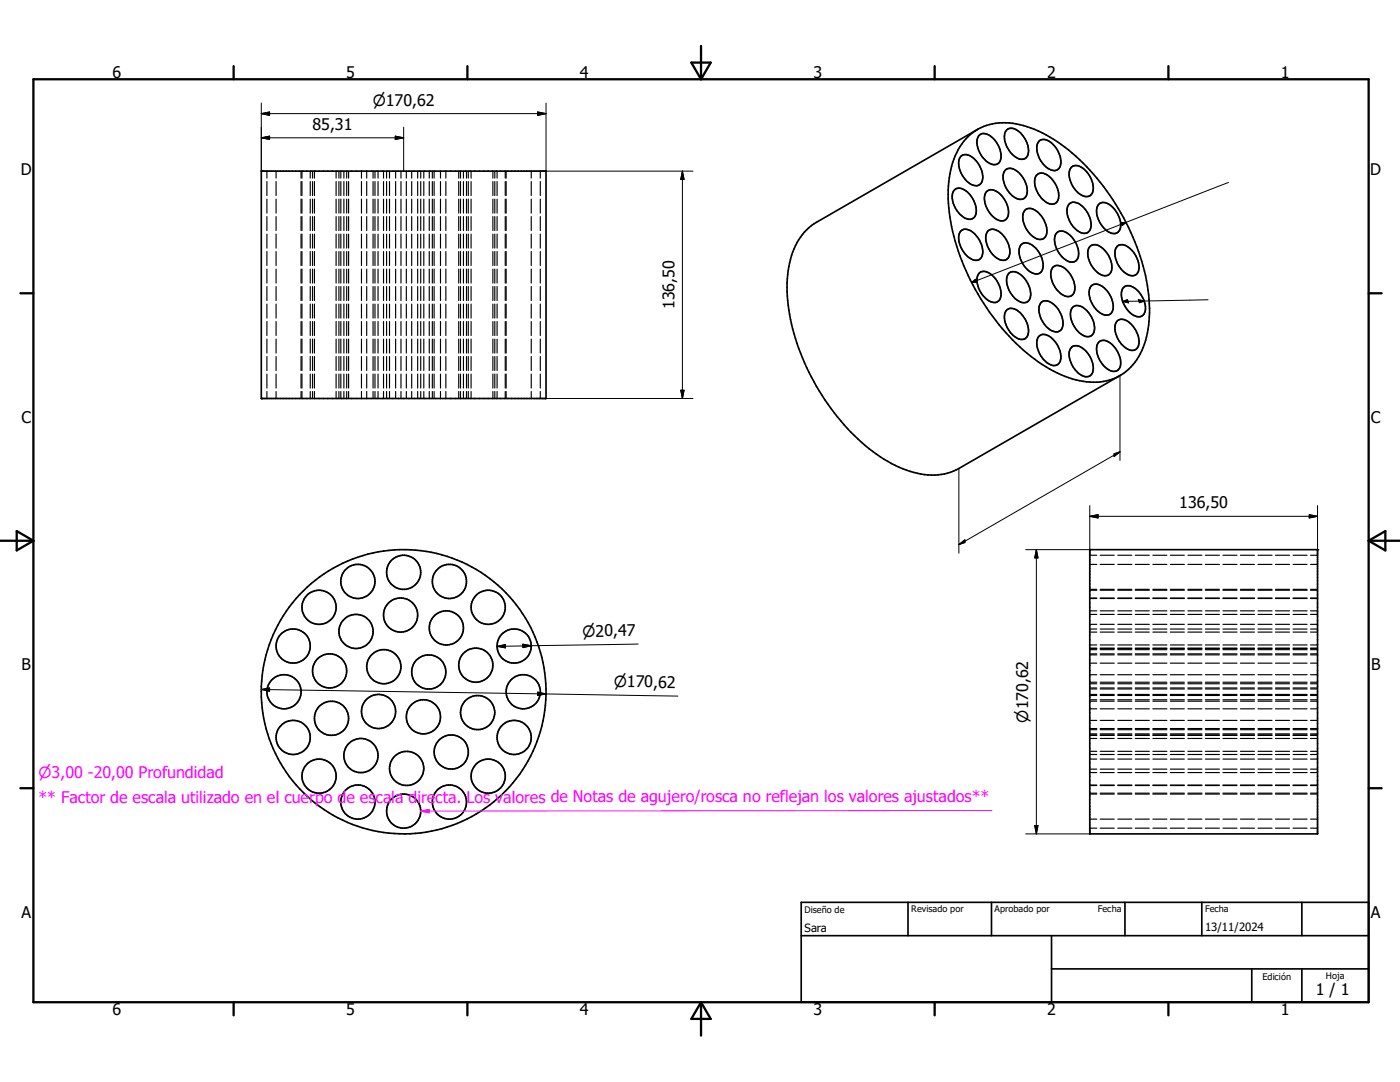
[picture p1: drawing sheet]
<svg xmlns="http://www.w3.org/2000/svg" width="279mm" height="216mm" viewBox="0 0 279 216" stroke-linecap="round" stroke-linejoin="round" font-family="sans-serif">
<g fill="none" stroke="#000" stroke-width=".33">
<path d="M52.1 34.1h56.9v45.4h-56.9zM190.5 37.9a2.07 2.07 0 0 1 2.8 .7 4.5 4.5 0 0 1 1.3 4.5 1.57 1.57 0 0 1-2.5 .1 4.6 4.6 0 0 1-1.9-5zM191.8 31.2a2.11 2.11 0 0 1 2.8 .7 4.2 4.2 0 0 1 1.2 4.7 1.84 1.84 0 0 1-2.7-.3 4.6 4.6 0 0 1-1.6-4.8zM193.2 27.3a11 11 0 0 1 11.1-2.2 30 30 0 0 1 13.9 9.7 45.9 45.9 0 0 1 11 24 19 19 0 0 1-2.7 13.5 10.4 10.4 0 0 1-11 3.7 28.6 28.6 0 0 1-14.8-9.6 46.1 46.1 0 0 1-11.2-24 20.2 20.2 0 0 1 2.1-13.1zM195.1 25.8l-32.2 18.6a12.2 12.2 0 0 0-5.5 8.8 34.1 34.1 0 0 0 3.2 19.2 42.8 42.8 0 0 0 16.6 19.7 16.1 16.1 0 0 0 11.9 2.3l2.3-.9 32.1-18.6M195.3 27.1a1.57 1.57 0 0 1 2.2-.1 4.8 4.8 0 0 1 2.1 5.2 1.61 1.61 0 0 1-2.6 .1 5 5 0 0 1-1.9-4.8zM196.8 38.3a1.84 1.84 0 0 1 2.7 .4 4.7 4.7 0 0 1 1.6 4.7 1.58 1.58 0 0 1-2.6 .1 5.1 5.1 0 0 1-1.9-4.7zM200.7 33.9a2.11 2.11 0 0 1 2.8 .7 4.5 4.5 0 0 1 1.3 4.5 1.63 1.63 0 0 1-2.6 .1 4.6 4.6 0 0 1-1.8-5zM200.9 25.9a2.12 2.12 0 0 1 2.9 .7 4.2 4.2 0 0 1 1.1 4.7 1.63 1.63 0 0 1-2.4-.1 4.8 4.8 0 0 1-1.8-4.9zM206.8 35a1.81 1.81 0 0 1 2.7 .3 4.7 4.7 0 0 1 1.6 4.8 1.59 1.59 0 0 1-2.6 .1 4.8 4.8 0 0 1-1.8-5zM207.4 28.1a2.11 2.11 0 0 1 2.8 .8 4.5 4.5 0 0 1 1.3 4.5 1.47 1.47 0 0 1-2.3 .2 4.8 4.8 0 0 1-2.1-5.1zM213.8 33.3a2.11 2.11 0 0 1 2.9 .8 4.5 4.5 0 0 1 1.3 4.5 1.63 1.63 0 0 1-2.6 0 4.9 4.9 0 0 1-1.9-4.7z"/>
<path d="M191.8 46.1a2.13 2.13 0 0 1 2.8 .7 4.2 4.2 0 0 1 1.2 4.7 1.7 1.7 0 0 1-2.5-.1 4.8 4.8 0 0 1-1.8-5zM195.5 54.5a2.11 2.11 0 0 1 2.8 .7 4.7 4.7 0 0 1 1.3 4.5 1.48 1.48 0 0 1-2.4 .3 5 5 0 0 1-2.1-5zM197.2 46.1a1.9 1.9 0 0 1 2.6 .4 4.7 4.7 0 0 1 1.5 4.8 1.61 1.61 0 0 1-2.6 .1 4.7 4.7 0 0 1-1.7-5zM201.4 54.5a2.11 2.11 0 0 1 2.8 .7 4.2 4.2 0 0 1 1.2 4.7 1.66 1.66 0 0 1-2.5-.1 4.7 4.7 0 0 1-1.8-4.9zM203.9 48.8a2.13 2.13 0 0 1 2.8 .7 4.5 4.5 0 0 1 1.3 4.5 1.61 1.61 0 0 1-2.6 .1 4.8 4.8 0 0 1-1.8-5zM204.6 41.9a2.07 2.07 0 0 1 2.8 .7 4.5 4.5 0 0 1 1.3 4.5 1.61 1.61 0 0 1-2.6 .1 4.6 4.6 0 0 1-1.8-4.9zM210.2 53.3a1.81 1.81 0 0 1 2.3 .2 4.6 4.6 0 0 1 1.8 5 1.61 1.61 0 0 1-2.6 .1 5 5 0 0 1-1.9-4.7zM210.9 46.4a2.07 2.07 0 0 1 2.8 .7 4.5 4.5 0 0 1 1.3 4.5 1.6 1.6 0 0 1-2.5 .1 4.6 4.6 0 0 1-1.8-4.9zM213.4 40.7a2.13 2.13 0 0 1 2.8 .7 4.2 4.2 0 0 1 1.2 4.7 1.66 1.66 0 0 1-2.5-.1 4.8 4.8 0 0 1-1.7-5zM217.6 49.1a2.07 2.07 0 0 1 2.8 .8 4.5 4.5 0 0 1 1.3 4.5 1.61 1.61 0 0 1-2.6 0 4.7 4.7 0 0 1-1.8-4.9zM217.8 57a2.07 2.07 0 0 1 2.8 .7 4.5 4.5 0 0 1 1.3 4.5 1.61 1.61 0 0 1-2.5 .1 4.7 4.7 0 0 1-1.8-4.9zM219.3 40.7a1.89 1.89 0 0 1 2.6 .5 4.6 4.6 0 0 1 1.5 4.7 1.59 1.59 0 0 1-2.5 .1 4.8 4.8 0 0 1-1.8-4.9z"/>
<path d="M223 49.1a2.1 2.1 0 0 1 2.8 .8 4.2 4.2 0 0 1 1.2 4.6 1.63 1.63 0 0 1-2.5-.1 4.7 4.7 0 0 1-1.8-4.9zM224.1 57.5a1.84 1.84 0 0 1 2.7 .3 4.6 4.6 0 0 1 1.6 4.7 1.45 1.45 0 0 1-2.3 .3 4.9 4.9 0 0 1-2.1-5.1zM200.9 61.8a2.12 2.12 0 0 1 2.9 .8 4.2 4.2 0 0 1 1.1 4.7 1.67 1.67 0 0 1-2.4-.1 4.8 4.8 0 0 1-1.8-5zM207.4 67.1a2.06 2.06 0 0 1 2.8 .7 4.2 4.2 0 0 1 1.2 4.7 1.7 1.7 0 0 1-2.5-.1 4.7 4.7 0 0 1-1.8-5zM207.8 60.3a2.11 2.11 0 0 1 2.8 .8 4.5 4.5 0 0 1 1.3 4.5 1.6 1.6 0 0 1-2.6 0 4.6 4.6 0 0 1-1.7-4.9zM213.8 69.3a2.13 2.13 0 0 1 2.9 .7 4.2 4.2 0 0 1 1.1 4.7 1.66 1.66 0 0 1-2.4-.1 4.9 4.9 0 0 1-1.9-4.7zM214.1 61.3a1.9 1.9 0 0 1 2.6 .5 4.2 4.2 0 0 1 1.4 4.9 1.63 1.63 0 0 1-2.4-.1 4.6 4.6 0 0 1-1.9-5zM219.3 68.2a2.07 2.07 0 0 1 2.8 .8 4.5 4.5 0 0 1 1.3 4.4 1.61 1.61 0 0 1-2.5 .1 4.7 4.7 0 0 1-1.8-4.9zM223 64a2.06 2.06 0 0 1 2.8 .7 4.2 4.2 0 0 1 1.2 4.7 1.67 1.67 0 0 1-2.5-.1 4.8 4.8 0 0 1-1.8-4.9zM217.5 109.7h45.4v56.7h-45.4zM159.9 186.7h113.2M159.9 180.1h113.2v19.9h-113.2z"/>
<path d="M181.2 180.1v6.6M197.9 180.1v6.6M209.9 193.3h63.2M209.9 186.7v13.3M224.5 180.1v6.6M239.8 180.1v6.6M249.8 193.3v6.7M259.8 180.1v6.6M259.8 193.3v6.7"/>
<circle cx="71.4" cy="116" r="3.4"/>
<circle cx="80.6" cy="114.2" r="3.4"/>
<circle cx="89.7" cy="116" r="3.4"/>
<circle cx="56.7" cy="138" r="3.4"/>
<circle cx="58.5" cy="128.9" r="3.4"/>
<circle cx="63.7" cy="121.2" r="3.4"/>
<circle cx="65.8" cy="133.9" r="3.4"/>
<circle cx="71.1" cy="126" r="3.4"/>
<circle cx="76.6" cy="133" r="3.4"/>
<circle cx="80" cy="122.7" r="3.4"/>
<circle cx="80.5" cy="138" r="28.4"/>
<circle cx="85.6" cy="134.1" r="3.4"/>
<circle cx="89.1" cy="125.3" r="3.4"/>
<circle cx="95" cy="132.7" r="3.4"/>
<circle cx="97.4" cy="121.2" r="3.4"/>
<circle cx="102.6" cy="128.9" r="3.4"/>
<circle cx="104.4" cy="138" r="3.4"/>
<circle cx="58.5" cy="147.1" r="3.4"/>
<circle cx="63.7" cy="154.9" r="3.4"/>
<circle cx="66.2" cy="143.3" r="3.4"/>
<circle cx="72" cy="150.8" r="3.4"/>
<circle cx="75.6" cy="142" r="3.4"/>
<circle cx="81.2" cy="153.3" r="3.4"/>
<circle cx="84.5" cy="143" r="3.4"/>
<circle cx="90" cy="150.1" r="3.4"/>
<circle cx="95.3" cy="142.2" r="3.4"/>
<circle cx="97.4" cy="154.9" r="3.4"/>
<circle cx="102.6" cy="147.2" r="3.4"/>
<circle cx="71.4" cy="160" r="3.4"/>
<circle cx="80.6" cy="161.8" r="3.4"/>
<circle cx="89.7" cy="160" r="3.4"/>
</g>
<g fill="#000">
<circle cx="52.1" cy="34.1" r=".17"/>
<circle cx="52.1" cy="79.5" r=".17"/>
<circle cx="217.5" cy="109.7" r=".17"/>
<circle cx="262.9" cy="109.7" r=".17"/>
</g>
<g fill="none" stroke="#000" stroke-width=".23">
<path d="M53.3 34.1v1.4M53.3 36.2v2.8M53.3 39.7v2.8M55.1 34.1v1.4M55.1 36.2v2.8M55.1 39.7v2.8M60.1 34.1v1.4M60.1 36.2v2.8M60.1 39.7v2.8M60.3 34.1v1.4M60.3 36.2v2.8M60.3 39.7v2.8"/>
<path d="M61.9 34.1v1.4M61.9 36.2v2.8M61.9 39.7v2.8M62.4 34.1v1.4M62.4 36.2v2.8M62.4 39.7v2.8M62.8 34.1v1.4M62.8 36.2v2.8M62.8 39.7v2.8M67.1 34.1v1.4M67.1 36.2v2.8M67.1 39.7v2.8"/>
<path d="M67.6 34.1v1.4M67.6 36.2v2.8M67.6 39.7v2.8M68 34.1v1.4M68 36.2v2.8M68 39.7v2.8M68.6 34.1v1.4M68.6 36.2v2.8M68.6 39.7v2.8M69.2 34.1v1.4M69.2 36.2v2.8M69.2 39.7v2.8"/>
<path d="M69.6 34.1v1.4M69.6 36.2v2.8M69.6 39.7v2.8M72.1 34.1v1.4M72.1 36.2v2.8M72.1 39.7v2.8M73.2 34.1v1.4M73.2 36.2v2.8M73.2 39.7v2.8M74.5 34.1v1.4M74.5 36.2v2.8M74.5 39.7v2.8"/>
<path d="M74.8 34.1v1.4M74.8 36.2v2.8M74.8 39.7v2.8M75.4 34.1v1.4M75.4 36.2v2.8M75.4 39.7v2.8M76.5 34.1v1.4M76.5 36.2v2.8M76.5 39.7v2.8M77.1 34.1v1.4M77.1 36.2v2.8M77.1 39.7v2.8"/>
<path d="M77.7 34.1v1.4M77.7 36.2v2.8M77.7 39.7v2.8M79 34.1v1.4M79 36.2v2.8M79 39.7v2.8M80 34.1v1.4M80 36.2v2.8M80 39.7v2.8M81.1 34.1v1.4M81.1 36.2v2.8M81.1 39.7v2.8"/>
<path d="M82.2 34.1v1.4M82.2 36.2v2.8M82.2 39.7v2.8M83.4 34.1v1.4M83.4 36.2v2.8M83.4 39.7v2.8M84 34.1v1.4M84 36.2v2.8M84 39.7v2.8M84.6 34.1v1.4M84.6 36.2v2.8M84.6 39.7v2.8"/>
<path d="M85.7 34.1v1.4M85.7 36.2v2.8M85.7 39.7v2.8M86.3 34.1v1.4M86.3 36.2v2.8M86.3 39.7v2.8M86.6 34.1v1.4M86.6 36.2v2.8M86.6 39.7v2.8M87.9 34.1v1.4M87.9 36.2v2.8M87.9 39.7v2.8"/>
<path d="M89 34.1v1.4M89 36.2v2.8M89 39.7v2.8M91.5 34.1v1.4M91.5 36.2v2.8M91.5 39.7v2.8M91.9 34.1v1.4M91.9 36.2v2.8M91.9 39.7v2.8M92.5 34.1v1.4M92.5 36.2v2.8M92.5 39.7v2.8"/>
<path d="M93.1 34.1v1.4M93.1 36.2v2.8M93.1 39.7v2.8M93.5 34.1v1.4M93.5 36.2v2.8M93.5 39.7v2.8M94 34.1v1.4M94 36.2v2.8M94 39.7v2.8M98.4 34.1v1.4M98.4 36.2v2.8M98.4 39.7v2.8"/>
<path d="M98.7 34.1v1.4M98.7 36.2v2.8M98.7 39.7v2.8M99.2 34.1v1.4M99.2 36.2v2.8M99.2 39.7v2.8M100.8 34.1v1.4M100.8 36.2v2.8M100.8 39.7v2.8M101 34.1v1.4M101 36.2v2.8M101 39.7v2.8"/>
<path d="M106 34.1v1.4M106 36.2v2.8M106 39.7v2.8M107.8 34.1v1.4M107.8 36.2v2.8M107.8 39.7v2.8M53.3 43.2v2.8M53.3 46.7v2.8M53.3 50.2v2.8M53.3 53.7v2.8M53.3 57.2v2.8M55.1 43.2v2.8"/>
<path d="M55.1 46.7v2.8M55.1 50.2v2.8M55.1 53.7v2.8M55.1 57.2v2.8M60.1 43.2v2.8M60.1 46.7v2.8M60.1 50.2v2.8M60.1 53.7v2.8M60.1 57.2v2.8M60.3 43.2v2.8M60.3 46.7v2.8M60.3 50.2v2.8"/>
<path d="M60.3 53.7v2.8M60.3 57.2v2.8M61.9 43.2v2.8M61.9 46.7v2.8M61.9 50.2v2.8M61.9 53.7v2.8M61.9 57.2v2.8M62.4 43.2v2.8M62.4 46.7v2.8M62.4 50.2v2.8M62.4 53.7v2.8M62.4 57.2v2.8"/>
<path d="M62.8 43.2v2.8M62.8 46.7v2.8M62.8 50.2v2.8M62.8 53.7v2.8M62.8 57.2v2.8M67.1 43.2v2.8M67.1 46.7v2.8M67.1 50.2v2.8M67.1 53.7v2.8M67.1 57.2v2.8M67.6 43.2v2.8M67.6 46.7v2.8"/>
<path d="M67.6 50.2v2.8M67.6 53.7v2.8M67.6 57.2v2.8M68 43.2v2.8M68 46.7v2.8M68 50.2v2.8M68 53.7v2.8M68 57.2v2.8M68.6 43.2v2.8M68.6 46.7v2.8M68.6 50.2v2.8M68.6 53.7v2.8"/>
<path d="M68.6 57.2v2.8M69.2 43.2v2.8M69.2 46.7v2.8M69.2 50.2v2.8M69.2 53.7v2.8M69.2 57.2v2.8M69.6 43.2v2.8M69.6 46.7v2.8M69.6 50.2v2.8M69.6 53.7v2.8M69.6 57.2v2.8M72.1 43.2v2.8"/>
<path d="M72.1 46.7v2.8M72.1 50.2v2.8M72.1 53.7v2.8M72.1 57.2v2.8M73.2 43.2v2.8M73.2 46.7v2.8M73.2 50.2v2.8M73.2 53.7v2.8M73.2 57.2v2.8M74.5 43.2v2.8M74.5 46.7v2.8M74.5 50.2v2.8"/>
<path d="M74.5 53.7v2.8M74.5 57.2v2.8M74.8 43.2v2.8M74.8 46.7v2.8M74.8 50.2v2.8M74.8 53.7v2.8M74.8 57.2v2.8M75.4 43.2v2.8M75.4 46.7v2.8M75.4 50.2v2.8M75.4 53.7v2.8M75.4 57.2v2.8"/>
<path d="M76.5 43.2v2.8M76.5 46.7v2.8M76.5 50.2v2.8M76.5 53.7v2.8M76.5 57.2v2.8M77.1 43.2v2.8M77.1 46.7v2.8M77.1 50.2v2.8M77.1 53.7v2.8M77.1 57.2v2.8M77.7 43.2v2.8M77.7 46.7v2.8"/>
<path d="M77.7 50.2v2.8M77.7 53.7v2.8M77.7 57.2v2.8M79 43.2v2.8M79 46.7v2.8M79 50.2v2.8M79 53.7v2.8M79 57.2v2.8M80 43.2v2.8M80 46.7v2.8M80 50.2v2.8M80 53.7v2.8"/>
<path d="M80 57.2v2.8M81.1 43.2v2.8M81.1 46.7v2.8M81.1 50.2v2.8M81.1 53.7v2.8M81.1 57.2v2.8M82.2 43.2v2.8M82.2 46.7v2.8M82.2 50.2v2.8M82.2 53.7v2.8M82.2 57.2v2.8M83.4 43.2v2.8"/>
<path d="M83.4 46.7v2.8M83.4 50.2v2.8M83.4 53.7v2.8M83.4 57.2v2.8M84 43.2v2.8M84 46.7v2.8M84 50.2v2.8M84 53.7v2.8M84 57.2v2.8M84.6 43.2v2.8M84.6 46.7v2.8M84.6 50.2v2.8"/>
<path d="M84.6 53.7v2.8M84.6 57.2v2.8M85.7 43.2v2.8M85.7 46.7v2.8M85.7 50.2v2.8M85.7 53.7v2.8M85.7 57.2v2.8M86.3 43.2v2.8M86.3 46.7v2.8M86.3 50.2v2.8M86.3 53.7v2.8M86.3 57.2v2.8"/>
<path d="M86.6 43.2v2.8M86.6 46.7v2.8M86.6 50.2v2.8M86.6 53.7v2.8M86.6 57.2v2.8M87.9 43.2v2.8M87.9 46.7v2.8M87.9 50.2v2.8M87.9 53.7v2.8M87.9 57.2v2.8M89 43.2v2.8M89 46.7v2.8"/>
<path d="M89 50.2v2.8M89 53.7v2.8M89 57.2v2.8M91.5 43.2v2.8M91.5 46.7v2.8M91.5 50.2v2.8M91.5 53.7v2.8M91.5 57.2v2.8M91.9 43.2v2.8M91.9 46.7v2.8M91.9 50.2v2.8M91.9 53.7v2.8"/>
<path d="M91.9 57.2v2.8M92.5 43.2v2.8M92.5 46.7v2.8M92.5 50.2v2.8M92.5 53.7v2.8M92.5 57.2v2.8M93.1 43.2v2.8M93.1 46.7v2.8M93.1 50.2v2.8M93.1 53.7v2.8M93.1 57.2v2.8M93.5 43.2v2.8"/>
<path d="M93.5 46.7v2.8M93.5 50.2v2.8M93.5 53.7v2.8M93.5 57.2v2.8M94 43.2v2.8M94 46.7v2.8M94 50.2v2.8M94 53.7v2.8M94 57.2v2.8M98.4 43.2v2.8M98.4 46.7v2.8M98.4 50.2v2.8"/>
<path d="M98.4 53.7v2.8M98.4 57.2v2.8M98.7 43.2v2.8M98.7 46.7v2.8M98.7 50.2v2.8M98.7 53.7v2.8M98.7 57.2v2.8M99.2 43.2v2.8M99.2 46.7v2.8M99.2 50.2v2.8M99.2 53.7v2.8M99.2 57.2v2.8"/>
<path d="M100.8 43.2v2.8M100.8 46.7v2.8M100.8 50.2v2.8M100.8 53.7v2.8M100.8 57.2v2.8M101 43.2v2.8M101 46.7v2.8M101 50.2v2.8M101 53.7v2.8M101 57.2v2.8M106 43.2v2.8M106 46.7v2.8"/>
<path d="M106 50.2v2.8M106 53.7v2.8M106 57.2v2.8M107.8 43.2v2.8M107.8 46.7v2.8M107.8 50.2v2.8M107.8 53.7v2.8M107.8 57.2v2.8M53.3 60.7v2.8M53.3 64.2v2.7M53.3 67.7v2.8M53.3 71.1v2.8"/>
<path d="M53.3 74.6v2.8M53.3 78.1v1.4M55.1 60.7v2.8M55.1 64.2v2.7M55.1 67.7v2.8M55.1 71.1v2.8M55.1 74.6v2.8M55.1 78.1v1.4M60.1 60.7v2.8M60.1 64.2v2.7M60.1 67.7v2.8M60.1 71.1v2.8"/>
<path d="M60.1 74.6v2.8M60.1 78.1v1.4M60.3 60.7v2.8M60.3 64.2v2.7M60.3 67.7v2.8M60.3 71.1v2.8M60.3 74.6v2.8M60.3 78.1v1.4M61.9 60.7v2.8M61.9 64.2v2.7M61.9 67.7v2.8M61.9 71.1v2.8"/>
<path d="M61.9 74.6v2.8M61.9 78.1v1.4M62.4 60.7v2.8M62.4 64.2v2.7M62.4 67.7v2.8M62.4 71.1v2.8M62.4 74.6v2.8M62.4 78.1v1.4M62.8 60.7v2.8M62.8 64.2v2.7M62.8 67.7v2.8M62.8 71.1v2.8"/>
<path d="M62.8 74.6v2.8M62.8 78.1v1.4M67.1 60.7v2.8M67.1 64.2v2.7M67.1 67.7v2.8M67.1 71.1v2.8M67.1 74.6v2.8M67.1 78.1v1.4M67.6 60.7v2.8M67.6 64.2v2.7M67.6 67.7v2.8M67.6 71.1v2.8"/>
<path d="M67.6 74.6v2.8M67.6 78.1v1.4M68 60.7v2.8M68 64.2v2.7M68 67.7v2.8M68 71.1v2.8M68 74.6v2.8M68 78.1v1.4M68.6 60.7v2.8M68.6 64.2v2.7M68.6 67.7v2.8M68.6 71.1v2.8"/>
<path d="M68.6 74.6v2.8M68.6 78.1v1.4M69.2 60.7v2.8M69.2 64.2v2.7M69.2 67.7v2.8M69.2 71.1v2.8M69.2 74.6v2.8M69.2 78.1v1.4M69.6 60.7v2.8M69.6 64.2v2.7M69.6 67.7v2.8M69.6 71.1v2.8"/>
<path d="M69.6 74.6v2.8M69.6 78.1v1.4M72.1 60.7v2.8M72.1 64.2v2.7M72.1 67.7v2.8M72.1 71.1v2.8M72.1 74.6v2.8M72.1 78.1v1.4M73.2 60.7v2.8M73.2 64.2v2.7M73.2 67.7v2.8M73.2 71.1v2.8"/>
<path d="M73.2 74.6v2.8M73.2 78.1v1.4M74.5 60.7v2.8M74.5 64.2v2.7M74.5 67.7v2.8M74.5 71.1v2.8M74.5 74.6v2.8M74.5 78.1v1.4M74.8 60.7v2.8M74.8 64.2v2.7M74.8 67.7v2.8M74.8 71.1v2.8"/>
<path d="M74.8 74.6v2.8M74.8 78.1v1.4M75.4 60.7v2.8M75.4 64.2v2.7M75.4 67.7v2.8M75.4 71.1v2.8M75.4 74.6v2.8M75.4 78.1v1.4M76.5 60.7v2.8M76.5 64.2v2.7M76.5 67.7v2.8M76.5 71.1v2.8"/>
<path d="M76.5 74.6v2.8M76.5 78.1v1.4M77.1 60.7v2.8M77.1 64.2v2.7M77.1 67.7v2.8M77.1 71.1v2.8M77.1 74.6v2.8M77.1 78.1v1.4M77.7 60.7v2.8M77.7 64.2v2.7M77.7 67.7v2.8M77.7 71.1v2.8"/>
<path d="M77.7 74.6v2.8M77.7 78.1v1.4M79 60.7v2.8M79 64.2v2.7M79 67.7v2.8M79 71.1v2.8M79 74.6v2.8M79 78.1v1.4M80 60.7v2.8M80 64.2v2.7M80 67.7v2.8M80 71.1v2.8"/>
<path d="M80 74.6v2.8M80 78.1v1.4M81.1 60.7v2.8M81.1 64.2v2.7M81.1 67.7v2.8M81.1 71.1v2.8M81.1 74.6v2.8M81.1 78.1v1.4M82.2 60.7v2.8M82.2 64.2v2.7M82.2 67.7v2.8M82.2 71.1v2.8"/>
<path d="M82.2 74.6v2.8M82.2 78.1v1.4M83.4 60.7v2.8M83.4 64.2v2.7M83.4 67.7v2.8M83.4 71.1v2.8M83.4 74.6v2.8M83.4 78.1v1.4M84 60.7v2.8M84 64.2v2.7M84 67.7v2.8M84 71.1v2.8"/>
<path d="M84 74.6v2.8M84 78.1v1.4M84.6 60.7v2.8M84.6 64.2v2.7M84.6 67.7v2.8M84.6 71.1v2.8M84.6 74.6v2.8M84.6 78.1v1.4M85.7 60.7v2.8M85.7 64.2v2.7M85.7 67.7v2.8M85.7 71.1v2.8"/>
<path d="M85.7 74.6v2.8M85.7 78.1v1.4M86.3 60.7v2.8M86.3 64.2v2.7M86.3 67.7v2.8M86.3 71.1v2.8M86.3 74.6v2.8M86.3 78.1v1.4M86.6 60.7v2.8M86.6 64.2v2.7M86.6 67.7v2.8M86.6 71.1v2.8"/>
<path d="M86.6 74.6v2.8M86.6 78.1v1.4M87.9 60.7v2.8M87.9 64.2v2.7M87.9 67.7v2.8M87.9 71.1v2.8M87.9 74.6v2.8M87.9 78.1v1.4M89 60.7v2.8M89 64.2v2.7M89 67.7v2.8M89 71.1v2.8"/>
<path d="M89 74.6v2.8M89 78.1v1.4M91.5 60.7v2.8M91.5 64.2v2.7M91.5 67.7v2.8M91.5 71.1v2.8M91.5 74.6v2.8M91.5 78.1v1.4M91.9 60.7v2.8M91.9 64.2v2.7M91.9 67.7v2.8M91.9 71.1v2.8"/>
<path d="M91.9 74.6v2.8M91.9 78.1v1.4M92.5 60.7v2.8M92.5 64.2v2.7M92.5 67.7v2.8M92.5 71.1v2.8M92.5 74.6v2.8M92.5 78.1v1.4M93.1 60.7v2.8M93.1 64.2v2.7M93.1 67.7v2.8M93.1 71.1v2.8"/>
<path d="M93.1 74.6v2.8M93.1 78.1v1.4M93.5 60.7v2.8M93.5 64.2v2.7M93.5 67.7v2.8M93.5 71.1v2.8M93.5 74.6v2.8M93.5 78.1v1.4M94 60.7v2.8M94 64.2v2.7M94 67.7v2.8M94 71.1v2.8"/>
<path d="M94 74.6v2.8M94 78.1v1.4M98.4 60.7v2.8M98.4 64.2v2.7M98.4 67.7v2.8M98.4 71.1v2.8M98.4 74.6v2.8M98.4 78.1v1.4M98.7 60.7v2.8M98.7 64.2v2.7M98.7 67.7v2.8M98.7 71.1v2.8"/>
<path d="M98.7 74.6v2.8M98.7 78.1v1.4M99.2 60.7v2.8M99.2 64.2v2.7M99.2 67.7v2.8M99.2 71.1v2.8M99.2 74.6v2.8M99.2 78.1v1.4M100.8 60.7v2.8M100.8 64.2v2.7M100.8 67.7v2.8M100.8 71.1v2.8"/>
<path d="M100.8 74.6v2.8M100.8 78.1v1.4M101 60.7v2.8M101 64.2v2.7M101 67.7v2.8M101 71.1v2.8M101 74.6v2.8M101 78.1v1.4M106 60.7v2.8M106 64.2v2.7M106 67.7v2.8M106 71.1v2.8"/>
<path d="M106 74.6v2.8M106 78.1v1.4M107.8 60.7v2.8M107.8 64.2v2.7M107.8 67.7v2.8M107.8 71.1v2.8M107.8 74.6v2.8M107.8 78.1v1.4M217.5 117.8h1.4M217.5 112.6h1.4M217.5 119.4h1.4M217.5 110.8h1.4"/>
<path d="M217.5 117.6h1.4M217.5 119.3h1.4M219.6 117.8h2.8M219.6 112.6h2.8M219.6 119.4h2.8M219.6 110.8h2.8M219.6 117.6h2.8M219.6 119.3h2.8M223.1 117.8h2.8M223.1 112.6h2.8M223.1 119.4h2.8M223.1 110.8h2.8"/>
<path d="M223.1 117.6h2.8M223.1 119.3h2.8M226.6 117.8h2.8M226.6 112.6h2.8M226.6 119.4h2.8M226.6 110.8h2.8M226.6 117.6h2.8M226.6 119.3h2.8M230.1 117.8h2.8M230.1 112.6h2.8M230.1 119.4h2.8M230.1 110.8h2.8"/>
<path d="M230.1 117.6h2.8M230.1 119.3h2.8M233.6 117.8h2.8M233.6 112.6h2.8M233.6 119.4h2.8M233.6 110.8h2.8M233.6 117.6h2.8M233.6 119.3h2.8M237.1 117.8h2.8M237.1 112.6h2.8M237.1 119.4h2.8M237.1 110.8h2.8"/>
<path d="M237.1 117.6h2.8M237.1 119.3h2.8M240.6 117.8h2.8M240.6 112.6h2.8M240.6 119.4h2.8M240.6 110.8h2.8M240.6 117.6h2.8M240.6 119.3h2.8M244.1 117.8h2.8M244.1 112.6h2.8M244.1 119.4h2.8M244.1 110.8h2.8"/>
<path d="M244.1 117.6h2.8M244.1 119.3h2.8M247.6 117.8h2.8M247.6 112.6h2.8M247.6 119.4h2.8M247.6 110.8h2.8M247.6 117.6h2.8M247.6 119.3h2.8M251.1 117.8h2.8M251.1 112.6h2.8M251.1 119.4h2.8M251.1 110.8h2.8"/>
<path d="M251.1 117.6h2.8M251.1 119.3h2.8M254.5 117.8h2.8M254.5 112.6h2.8M254.5 119.4h2.8M254.5 110.8h2.8M254.5 117.6h2.8M254.5 119.3h2.8M258.1 117.8h2.8M258.1 112.6h2.8M258.1 119.4h2.8M258.1 110.8h2.8"/>
<path d="M258.1 117.6h2.8M258.1 119.3h2.8M261.5 117.8h1.4M261.5 112.6h1.4M261.5 119.4h1.4M261.5 110.8h1.4M261.5 117.6h1.4M261.5 119.3h1.4M217.5 130.7h1.4M217.5 137.5h1.4M217.5 138.6h1.4M217.5 124.6h1.4"/>
<path d="M217.5 134.6h1.4M217.5 122.6h1.4M217.5 129.4h1.4M217.5 138.8h1.4M217.5 129.3h1.4M217.5 136.1h1.4M217.5 139.9h1.4M217.5 126.1h1.4M217.5 121.9h1.4M217.5 128.7h1.4M217.5 125.5h1.4M217.5 132.3h1.4"/>
<path d="M217.5 130.5h1.4M217.5 137.3h1.4M217.5 139.6h1.4M217.5 129.6h1.4M217.5 136.4h1.4M219.6 130.7h2.8M219.6 137.5h2.8M219.6 138.6h2.8M219.6 124.6h2.8M219.6 134.6h2.8M219.6 122.6h2.8M219.6 129.4h2.8"/>
<path d="M219.6 138.8h2.8M219.6 129.3h2.8M219.6 136.1h2.8M219.6 139.9h2.8M219.6 126.1h2.8M219.6 121.9h2.8M219.6 128.7h2.8M219.6 125.5h2.8M219.6 132.3h2.8M219.6 130.5h2.8M219.6 137.3h2.8M219.6 139.6h2.8"/>
<path d="M219.6 129.6h2.8M219.6 136.4h2.8M223.1 130.7h2.8M223.1 137.5h2.8M223.1 138.6h2.8M223.1 124.6h2.8M223.1 134.6h2.8M223.1 122.6h2.8M223.1 129.4h2.8M223.1 138.8h2.8M223.1 129.3h2.8M223.1 136.1h2.8"/>
<path d="M223.1 139.9h2.8M223.1 126.1h2.8M223.1 121.9h2.8M223.1 128.7h2.8M223.1 125.5h2.8M223.1 132.3h2.8M223.1 130.5h2.8M223.1 137.3h2.8M223.1 139.6h2.8M223.1 129.6h2.8M223.1 136.4h2.8M226.6 130.7h2.8"/>
<path d="M226.6 137.5h2.8M226.6 138.6h2.8M226.6 124.6h2.8M226.6 134.6h2.8M226.6 122.6h2.8M226.6 129.4h2.8M226.6 138.8h2.8M226.6 129.3h2.8M226.6 136.1h2.8M226.6 139.9h2.8M226.6 126.1h2.8M226.6 121.9h2.8"/>
<path d="M226.6 128.7h2.8M226.6 125.5h2.8M226.6 132.3h2.8M226.6 130.5h2.8M226.6 137.3h2.8M226.6 139.6h2.8M226.6 129.6h2.8M226.6 136.4h2.8M230.1 130.7h2.8M230.1 137.5h2.8M230.1 138.6h2.8M230.1 124.6h2.8"/>
<path d="M230.1 134.6h2.8M230.1 122.6h2.8M230.1 129.4h2.8M230.1 138.8h2.8M230.1 129.3h2.8M230.1 136.1h2.8M230.1 139.9h2.8M230.1 126.1h2.8M230.1 121.9h2.8M230.1 128.7h2.8M230.1 125.5h2.8M230.1 132.3h2.8"/>
<path d="M230.1 130.5h2.8M230.1 137.3h2.8M230.1 139.6h2.8M230.1 129.6h2.8M230.1 136.4h2.8M233.6 130.7h2.8M233.6 137.5h2.8M233.6 138.6h2.8M233.6 124.6h2.8M233.6 134.6h2.8M233.6 122.6h2.8M233.6 129.4h2.8"/>
<path d="M233.6 138.8h2.8M233.6 129.3h2.8M233.6 136.1h2.8M233.6 139.9h2.8M233.6 126.1h2.8M233.6 121.9h2.8M233.6 128.7h2.8M233.6 125.5h2.8M233.6 132.3h2.8M233.6 130.5h2.8M233.6 137.3h2.8M233.6 139.6h2.8"/>
<path d="M233.6 129.6h2.8M233.6 136.4h2.8M237.1 130.7h2.8M237.1 137.5h2.8M237.1 138.6h2.8M237.1 124.6h2.8M237.1 134.6h2.8M237.1 122.6h2.8M237.1 129.4h2.8M237.1 138.8h2.8M237.1 129.3h2.8M237.1 136.1h2.8"/>
<path d="M237.1 139.9h2.8M237.1 126.1h2.8M237.1 121.9h2.8M237.1 128.7h2.8M237.1 125.5h2.8M237.1 132.3h2.8M237.1 130.5h2.8M237.1 137.3h2.8M237.1 139.6h2.8M237.1 129.6h2.8M237.1 136.4h2.8M240.6 130.7h2.8"/>
<path d="M240.6 137.5h2.8M240.6 138.6h2.8M240.6 124.6h2.8M240.6 134.6h2.8M240.6 122.6h2.8M240.6 129.4h2.8M240.6 138.8h2.8M240.6 129.3h2.8M240.6 136.1h2.8M240.6 139.9h2.8M240.6 126.1h2.8M240.6 121.9h2.8"/>
<path d="M240.6 128.7h2.8M240.6 125.5h2.8M240.6 132.3h2.8M240.6 130.5h2.8M240.6 137.3h2.8M240.6 139.6h2.8M240.6 129.6h2.8M240.6 136.4h2.8M244.1 130.7h2.8M244.1 137.5h2.8M244.1 138.6h2.8M244.1 124.6h2.8"/>
<path d="M244.1 134.6h2.8M244.1 122.6h2.8M244.1 129.4h2.8M244.1 138.8h2.8M244.1 129.3h2.8M244.1 136.1h2.8M244.1 139.9h2.8M244.1 126.1h2.8M244.1 121.9h2.8M244.1 128.7h2.8M244.1 125.5h2.8M244.1 132.3h2.8"/>
<path d="M244.1 130.5h2.8M244.1 137.3h2.8M244.1 139.6h2.8M244.1 129.6h2.8M244.1 136.4h2.8M247.6 130.7h2.8M247.6 137.5h2.8M247.6 138.6h2.8M247.6 124.6h2.8M247.6 134.6h2.8M247.6 122.6h2.8M247.6 129.4h2.8"/>
<path d="M247.6 138.8h2.8M247.6 129.3h2.8M247.6 136.1h2.8M247.6 139.9h2.8M247.6 126.1h2.8M247.6 121.9h2.8M247.6 128.7h2.8M247.6 125.5h2.8M247.6 132.3h2.8M247.6 130.5h2.8M247.6 137.3h2.8M247.6 139.6h2.8"/>
<path d="M247.6 129.6h2.8M247.6 136.4h2.8M251.1 130.7h2.8M251.1 137.5h2.8M251.1 138.6h2.8M251.1 124.6h2.8M251.1 134.6h2.8M251.1 122.6h2.8M251.1 129.4h2.8M251.1 138.8h2.8M251.1 129.3h2.8M251.1 136.1h2.8"/>
<path d="M251.1 139.9h2.8M251.1 126.1h2.8M251.1 121.9h2.8M251.1 128.7h2.8M251.1 125.5h2.8M251.1 132.3h2.8M251.1 130.5h2.8M251.1 137.3h2.8M251.1 139.6h2.8M251.1 129.6h2.8M251.1 136.4h2.8M254.5 130.7h2.8"/>
<path d="M254.5 137.5h2.8M254.5 138.6h2.8M254.5 124.6h2.8M254.5 134.6h2.8M254.5 122.6h2.8M254.5 129.4h2.8M254.5 138.8h2.8M254.5 129.3h2.8M254.5 136.1h2.8M254.5 139.9h2.8M254.5 126.1h2.8M254.5 121.9h2.8"/>
<path d="M254.5 128.7h2.8M254.5 125.5h2.8M254.5 132.3h2.8M254.5 130.5h2.8M254.5 137.3h2.8M254.5 139.6h2.8M254.5 129.6h2.8M254.5 136.4h2.8M258.1 130.7h2.8M258.1 137.5h2.8M258.1 138.6h2.8M258.1 124.6h2.8"/>
<path d="M258.1 134.6h2.8M258.1 122.6h2.8M258.1 129.4h2.8M258.1 138.8h2.8M258.1 129.3h2.8M258.1 136.1h2.8M258.1 139.9h2.8M258.1 126.1h2.8M258.1 121.9h2.8M258.1 128.7h2.8M258.1 125.5h2.8M258.1 132.3h2.8"/>
<path d="M258.1 130.5h2.8M258.1 137.3h2.8M258.1 139.6h2.8M258.1 129.6h2.8M258.1 136.4h2.8M261.5 130.7h1.4M261.5 137.5h1.4M261.5 138.6h1.4M261.5 124.6h1.4M261.5 134.6h1.4M261.5 122.6h1.4M261.5 129.4h1.4"/>
<path d="M261.5 138.8h1.4M261.5 129.3h1.4M261.5 136.1h1.4M261.5 139.9h1.4M261.5 126.1h1.4M261.5 121.9h1.4M261.5 128.7h1.4M261.5 125.5h1.4M261.5 132.3h1.4M261.5 130.5h1.4M261.5 137.3h1.4M261.5 139.6h1.4"/>
<path d="M261.5 129.6h1.4M261.5 136.4h1.4M217.5 147.4h1.4M217.5 154.2h1.4M217.5 143.7h1.4M217.5 150.6h1.4M217.5 149.9h1.4M217.5 156.7h1.4M217.5 145.4h1.4M217.5 156.6h1.4M217.5 151.5h1.4M217.5 158.3h1.4"/>
<path d="M217.5 141.4h1.4M217.5 145.6h1.4M217.5 146.7h1.4M217.5 158.4h1.4M217.5 146.4h1.4M217.5 146.6h1.4M217.5 153.5h1.4M219.6 147.4h2.8M219.6 154.2h2.8M219.6 143.7h2.8M219.6 150.6h2.8M219.6 149.9h2.8"/>
<path d="M219.6 156.7h2.8M219.6 145.4h2.8M219.6 156.6h2.8M219.6 151.5h2.8M219.6 158.3h2.8M219.6 141.4h2.8M219.6 145.6h2.8M219.6 146.7h2.8M219.6 158.4h2.8M219.6 146.4h2.8M219.6 146.6h2.8M219.6 153.5h2.8"/>
<path d="M223.1 147.4h2.8M223.1 154.2h2.8M223.1 143.7h2.8M223.1 150.6h2.8M223.1 149.9h2.8M223.1 156.7h2.8M223.1 145.4h2.8M223.1 156.6h2.8M223.1 151.5h2.8M223.1 158.3h2.8M223.1 141.4h2.8M223.1 145.6h2.8"/>
<path d="M223.1 146.7h2.8M223.1 158.4h2.8M223.1 146.4h2.8M223.1 146.6h2.8M223.1 153.5h2.8M226.6 147.4h2.8M226.6 154.2h2.8M226.6 143.7h2.8M226.6 150.6h2.8M226.6 149.9h2.8M226.6 156.7h2.8M226.6 145.4h2.8"/>
<path d="M226.6 156.6h2.8M226.6 151.5h2.8M226.6 158.3h2.8M226.6 141.4h2.8M226.6 145.6h2.8M226.6 146.7h2.8M226.6 158.4h2.8M226.6 146.4h2.8M226.6 146.6h2.8M226.6 153.5h2.8M230.1 147.4h2.8M230.1 154.2h2.8"/>
<path d="M230.1 143.7h2.8M230.1 150.6h2.8M230.1 149.9h2.8M230.1 156.7h2.8M230.1 145.4h2.8M230.1 156.6h2.8M230.1 151.5h2.8M230.1 158.3h2.8M230.1 141.4h2.8M230.1 145.6h2.8M230.1 146.7h2.8M230.1 158.4h2.8"/>
<path d="M230.1 146.4h2.8M230.1 146.6h2.8M230.1 153.5h2.8M233.6 147.4h2.8M233.6 154.2h2.8M233.6 143.7h2.8M233.6 150.6h2.8M233.6 149.9h2.8M233.6 156.7h2.8M233.6 145.4h2.8M233.6 156.6h2.8M233.6 151.5h2.8"/>
<path d="M233.6 158.3h2.8M233.6 141.4h2.8M233.6 145.6h2.8M233.6 146.7h2.8M233.6 158.4h2.8M233.6 146.4h2.8M233.6 146.6h2.8M233.6 153.5h2.8M237.1 147.4h2.8M237.1 154.2h2.8M237.1 143.7h2.8M237.1 150.6h2.8"/>
<path d="M237.1 149.9h2.8M237.1 156.7h2.8M237.1 145.4h2.8M237.1 156.6h2.8M237.1 151.5h2.8M237.1 158.3h2.8M237.1 141.4h2.8M237.1 145.6h2.8M237.1 146.7h2.8M237.1 158.4h2.8M237.1 146.4h2.8M237.1 146.6h2.8"/>
<path d="M237.1 153.5h2.8M240.6 147.4h2.8M240.6 154.2h2.8M240.6 143.7h2.8M240.6 150.6h2.8M240.6 149.9h2.8M240.6 156.7h2.8M240.6 145.4h2.8M240.6 156.6h2.8M240.6 151.5h2.8M240.6 158.3h2.8M240.6 141.4h2.8"/>
<path d="M240.6 145.6h2.8M240.6 146.7h2.8M240.6 158.4h2.8M240.6 146.4h2.8M240.6 146.6h2.8M240.6 153.5h2.8M244.1 147.4h2.8M244.1 154.2h2.8M244.1 143.7h2.8M244.1 150.6h2.8M244.1 149.9h2.8M244.1 156.7h2.8"/>
<path d="M244.1 145.4h2.8M244.1 156.6h2.8M244.1 151.5h2.8M244.1 158.3h2.8M244.1 141.4h2.8M244.1 145.6h2.8M244.1 146.7h2.8M244.1 158.4h2.8M244.1 146.4h2.8M244.1 146.6h2.8M244.1 153.5h2.8M247.6 147.4h2.8"/>
<path d="M247.6 154.2h2.8M247.6 143.7h2.8M247.6 150.6h2.8M247.6 149.9h2.8M247.6 156.7h2.8M247.6 145.4h2.8M247.6 156.6h2.8M247.6 151.5h2.8M247.6 158.3h2.8M247.6 141.4h2.8M247.6 145.6h2.8M247.6 146.7h2.8"/>
<path d="M247.6 158.4h2.8M247.6 146.4h2.8M247.6 146.6h2.8M247.6 153.5h2.8M251.1 147.4h2.8M251.1 154.2h2.8M251.1 143.7h2.8M251.1 150.6h2.8M251.1 149.9h2.8M251.1 156.7h2.8M251.1 145.4h2.8M251.1 156.6h2.8"/>
<path d="M251.1 151.5h2.8M251.1 158.3h2.8M251.1 141.4h2.8M251.1 145.6h2.8M251.1 146.7h2.8M251.1 158.4h2.8M251.1 146.4h2.8M251.1 146.6h2.8M251.1 153.5h2.8M254.5 147.4h2.8M254.5 154.2h2.8M254.5 143.7h2.8"/>
<path d="M254.5 150.6h2.8M254.5 149.9h2.8M254.5 156.7h2.8M254.5 145.4h2.8M254.5 156.6h2.8M254.5 151.5h2.8M254.5 158.3h2.8M254.5 141.4h2.8M254.5 145.6h2.8M254.5 146.7h2.8M254.5 158.4h2.8M254.5 146.4h2.8"/>
<path d="M254.5 146.6h2.8M254.5 153.5h2.8M258.1 147.4h2.8M258.1 154.2h2.8M258.1 143.7h2.8M258.1 150.6h2.8M258.1 149.9h2.8M258.1 156.7h2.8M258.1 145.4h2.8M258.1 156.6h2.8M258.1 151.5h2.8M258.1 158.3h2.8"/>
<path d="M258.1 141.4h2.8M258.1 145.6h2.8M258.1 146.7h2.8M258.1 158.4h2.8M258.1 146.4h2.8M258.1 146.6h2.8M258.1 153.5h2.8M261.5 147.4h1.4M261.5 154.2h1.4M261.5 143.7h1.4M261.5 150.6h1.4M261.5 149.9h1.4"/>
<path d="M261.5 156.7h1.4M261.5 145.4h1.4M261.5 156.6h1.4M261.5 151.5h1.4M261.5 158.3h1.4M261.5 141.4h1.4M261.5 145.6h1.4M261.5 146.7h1.4M261.5 158.4h1.4M261.5 146.4h1.4M261.5 146.6h1.4M261.5 153.5h1.4"/>
<path d="M217.5 163.4h1.4M217.5 165.3h1.4M219.6 163.4h2.8M219.6 165.3h2.8M223.1 163.4h2.8M223.1 165.3h2.8M226.6 163.4h2.8M226.6 165.3h2.8M230.1 163.4h2.8M230.1 165.3h2.8M233.6 163.4h2.8M233.6 165.3h2.8"/>
<path d="M237.1 163.4h2.8M237.1 165.3h2.8M240.6 163.4h2.8M240.6 165.3h2.8M244.1 163.4h2.8M244.1 165.3h2.8M247.6 163.4h2.8M247.6 165.3h2.8M251.1 163.4h2.8M251.1 165.3h2.8M254.5 163.4h2.8M254.5 165.3h2.8"/>
<path d="M258.1 163.4h2.8M258.1 165.3h2.8M261.5 163.4h1.4M261.5 165.3h1.4"/>
</g>
<g fill="none" stroke="#000" stroke-width=".46">
<path d="M6.7 15.8h266.4v184.2h-266.4zM46.6 13.2v2.6M93.3 13.2v2.6M138 12.5h3.8l-1.9 3.3zM139.9 9.2v6.6M186.5 13.2v2.6M233.2 13.2v2.6M4.1 58.5h2.6M273.1 58.5h2.6M0 107.9h6.7M3.3 106l3.4 1.9-3.4 1.9zM273.1 107.9h6.3"/>
<path d="M273.1 107.9l3.4-1.9v3.8zM4.1 157.3h2.6M273.1 157.3h2.6M46.6 200v2.6M93.3 200v2.6M139.9 200v6.6M139.9 200l1.9 3.3h-3.8zM186.5 200v2.6M233.2 200v2.6"/>
</g>
<g fill="none" stroke="#000" stroke-width=".2">
<path d="M52.1 27.5h28.5M52.1 27.5l1.7-.3v.6zM52.1 22.7l1.7-.4v.7zM52.1 20.6v13.5M52.1 22.7h56.9M78.9 27.2l1.7 .3-1.7 .3zM80.6 25.4v8.7M107.3 22.3l1.7 .4-1.7 .3zM109 20.6v13.5h29.3M136.2 34.1v45.4M136.2 34.1l.3 1.7h-.6zM245.2 36.4l-20.5 8"/>
<path d="M193.9 56.4l.8-.7 .3 .6zM223.7 44.4h1l-.7 .6zM224.7 44.4l-30.8 12M227.2 59.8l1.1 .3-.9 .3zM241.1 59.8l-12.8 .3M109 79.5h29.3M135.9 77.9h.6l-.3 1.6zM223.5 74.9v17M224 60.1l1-.3 .2 .6zM228.3 60.1h-4.3M191.4 93.5v16.9M222.3 90.6l1.2-.4-1.2 .9z"/>
<path d="M223.5 90.2l-32.1 18.5M191.4 108.7l1.2-1v.6zM206.8 109.7v56.7M206.8 109.7l.4 1.6h-.7zM217.5 100.9v8.8h-12.8M217.5 103h45.4M217.5 103l1.6-.3v.7zM261.3 102.7l1.6 .3-1.6 .4zM262.9 100.9v8.8M52.1 137.6l1.7-.3v.6zM52.1 137.6l83.2 1.3M99.2 129l1.7-.4v.7z"/>
<path d="M104.3 128.5l1.7 .3-1.6 .4zM106 128.8l-6.8 .2M107.3 138.1l1.7 .4-1.7 .3zM127.4 128.5l-21.4 .3M204.7 166.4h12.8M206.5 164.7h.7l-.4 1.7z"/>
</g>
<g fill="#000" stroke="#000" stroke-width=".2">
<path d="M52.1 27.5l1.7-.3v.6zM52.1 22.7l1.7-.4v.7zM78.9 27.2l1.7 .3-1.7 .3zM107.3 22.3l1.7 .4-1.7 .3zM136.2 34.1l.3 1.7h-.6zM193.9 56.4l.8-.7 .3 .6zM223.7 44.4h1l-.7 .6zM224 60.1l1-.3 .2 .6zM135.9 77.9h.6l-.3 1.6zM227.2 59.8l1.1 .3-.9 .3zM222.3 90.6l1.2-.4-1.2 .9zM191.4 108.7l1.2-1v.6z"/>
<path d="M206.8 109.7l.4 1.6h-.7zM217.5 103l1.6-.3v.7zM261.3 102.7l1.6 .3-1.6 .4zM52.1 137.6l1.7-.3v.6zM99.2 129l1.7-.4v.7zM104.3 128.5l1.7 .3-1.6 .4zM107.3 138.1l1.7 .4-1.7 .3zM206.5 164.7h.7l-.4 1.7z"/>
</g>
<path d="M84 161.8l1.6-.3v.7zM198 161.7l-114 .1" fill="none" stroke="#f0f" stroke-width=".2"/>
<path d="M84 161.8l1.6-.3v.7z" fill="#f0f" stroke="#f0f" stroke-width=".2"/>
<g font-size="3.2">
<text x="22.5" y="15.6">6</text>
<text x="69.1" y="15.6">5</text>
<text x="115.7" y="15.6">4</text>
<text x="162.3" y="15.6">3</text>
<text x="209" y="15.6">2</text>
<text x="255.6" y="15.6">1</text>
<text x="62.4" y="25.9">85,31</text>
<text x="4.1" y="35">D</text>
<text x="273.5" y="35">D</text>
<text x="134.6" y="61.7" transform="rotate(-90 134.6 61.7)">136,50</text>
<text x="4.3" y="84.4">C</text>
<text x="273.6" y="84.4">C</text>
<text x="235.3" y="101.4">136,50</text>
<text x="4.3" y="133.7">B</text>
<text x="273.6" y="133.7">B</text>
<text x="4.3" y="183.1">A</text>
<text x="273.6" y="183.1">A</text>
<text x="22.5" y="202.6">6</text>
<text x="69.1" y="202.6">5</text>
<text x="115.7" y="202.6">4</text>
<text x="162.3" y="202.6">3</text>
<text x="209" y="202.6">2</text>
<text x="255.6" y="202.6">1</text>
<text x="262.6" y="198.6">1 / 1</text>
</g>
<text font-size="3.2" fill="#f0f" x="7.7" y="160.2">** Factor de escala utilizado en el cuerpo de escala directa. Los valores de Notas de agujero/rosca no reflejan los valores ajustados**</text>
<g font-size="3">
<text x="74.4" y="21.1">n170,62</text>
<text x="116.2" y="127.1" transform="rotate(-1 116.2 127.1)">n20,47</text>
<text x="122.5" y="137.1" transform="rotate(1 122.5 137.1)">n170,62</text>
<text x="205.2" y="144.2" transform="rotate(-90 205.2 144.2)">n170,62</text>
</g>
<text font-size="3" fill="#f0f" x="7.7" y="155.2">n3,00 -20,00 Profundidad</text>
<g font-size="2.3">
<text x="240.5" y="185.7">13/11/2024</text>
<text x="160.5" y="186">Sara</text>
</g>
<g font-size="1.8">
<text x="160.5" y="182.2">Diseño de</text>
<text x="181.9" y="182.1">Revisado por</text>
<text x="198.5" y="182.1">Aprobado por</text>
<text x="219.1" y="182.1">Fecha</text>
<text x="240.5" y="182.1">Fecha</text>
<text x="252" y="195.5">Edición</text>
<text x="264.6" y="195.3">Hoja</text>
</g>
</svg>
